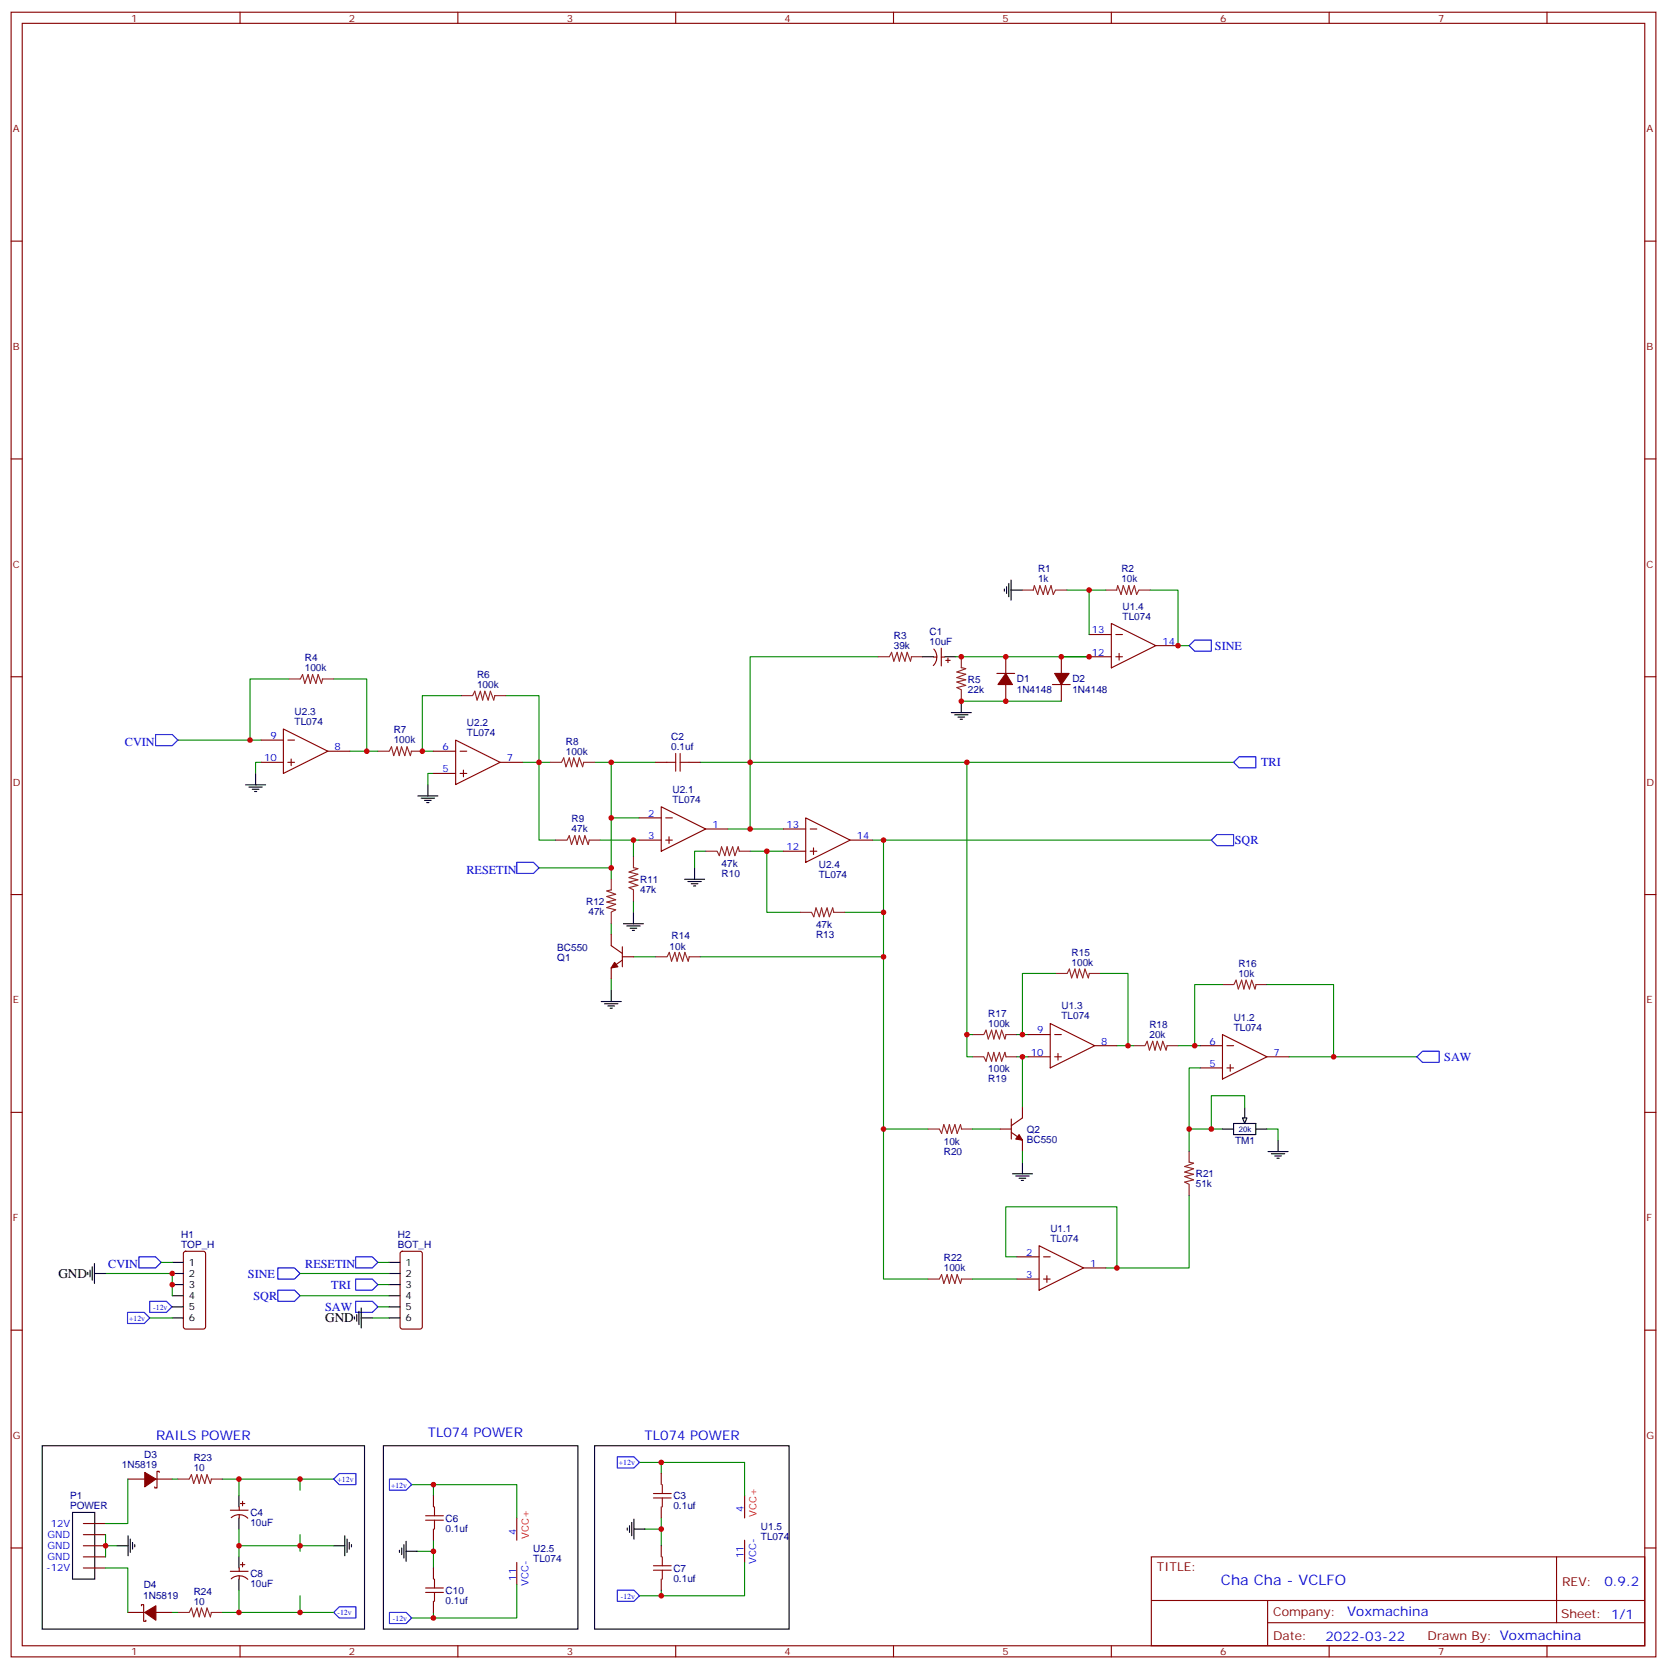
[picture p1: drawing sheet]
<svg xmlns="http://www.w3.org/2000/svg" width="529mm" height="530mm" viewBox="0 0 529 530" stroke-linecap="round" stroke-linejoin="round" font-family="sans-serif">
<g fill="none" stroke="#870000" stroke-width=".35">
<path d="M3.5 3.9h522.1v522.1h-522.1zM7.1 7.4h515v515.1h-515zM76.2 3.9v3.5M145.3 3.9v3.5M214.5 3.9v3.5M283.6 3.9v3.5M352.8 3.9v3.5M421.9 3.9v3.5M491.1 3.9v3.5M3.5 76.6h3.6M522.1 76.6h3.5M3.5 145.7h3.6"/>
<path d="M522.1 145.7h3.5M3.5 214.8h3.6M522.1 214.8h3.5M137.6 238.5h7M144.6 234.9l14.1 7.1-14.1 7.1zM146 238.5h2.2M137.6 245.5h7M146 245.5h2.2M147.1 244.5v2.1M158.7 242h7.1M208.1 242h3.6M218.7 242h3.5"/>
<path d="M255.8 259.6l14.1 7.1-14.1 7.1zM248.7 263.2h7.1M248.7 270.2h7.1M257.2 263.2h2.1M257.2 270.2h2.1M258.2 269.2v2.1M269.9 266.7h7M3.5 284h3.6M194 296.7v3.5l3.6 2.5M522.1 284h3.5M197.6 300.6v6.3M197.6 304.8l-3.6 2.5v3.5"/>
<path d="M197.6 303.7h3.5M381 339h7.1M381 332h7.1M388.1 328.4l14.1 7.1-14.1 7zM389.5 339h2.1M389.5 332h2.1M390.5 338v2.1M402.2 335.5h7M3.5 353.1h3.6M317.5 358.4h3.5M321 355.2v6.4M321 359.5l3.6 2.5v3.5"/>
<path d="M324.6 351.4v3.5l-3.6 2.5M522.1 353.1h3.5M3.5 422.3h3.6M522.1 422.3h3.5M137.6 474.8v3.6M209.9 467.8v3.5M209.9 478.4v3.5M236.4 474.8v7.1M3.5 491.4h3.6M137.6 485.4v3.6M137.6 497.8v3.5M164 481.9v7.1"/>
<path d="M164 496v7.1M209.9 490.7v3.5M236.4 489v7M365.5 494.2h156.6v28.3h-156.6zM494.1 494.3v20.8M522.1 491.4h3.5M137.6 508.4v3.5M209.9 501.3v3.5M365.5 508.1h156.5M402.4 515.1h119.6M402.4 508.1v14.1M76.2 522.5v3.5"/>
<path d="M145.3 522.5v3.5M214.5 522.5v3.5M283.6 522.5v3.5M352.8 522.5v3.5M421.9 522.5v3.5M491.1 522.5v3.5"/>
</g>
<g fill="none" stroke="#008700" stroke-width=".35">
<path d="M91.7 215.5h-12.3v19.4M105.8 215.5h10.6v23h-5.3M278.7 208.5h-40.6v33.5h153.5M56.4 234.9h26.5M116.4 238.5h3.5M146.4 220.8h-12.3v17.7h3.5M160.5 220.8h10.6v21.2h-5.3M82.9 242h-1.8v3.5M137.6 245.5h-1.8v3.6M174.6 242h-3.5v24.7h5.3M188.7 242h19.4M194 242v17.6h8.8"/>
<path d="M194 259.6v19.4M222.2 242h15.9v21.2h-7M306.9 242v86.4h1.8M190.5 266.7h12.3M201.1 266.7v5.3M224 270.2h-3.5v5.3M238.1 270.2h5.3M238.1 263.2h10.6M248.7 270.2h-5.3v19.4h10.6M276.9 266.7h3.6v22.9h-12.4M280.5 266.7h104M194 293.2v3.5"/>
<path d="M201.1 286.1v3.5M280.5 289.6v14.1h-58.3M194 310.8v3.5M201.1 303.7h7M280.5 303.7v54.7h14.1M335.1 309h-10.5v19.4M349.2 309h8.9v23h-3.6M388.1 312.6h-8.9v19.4M402.2 312.6h21.1v22.9h-14.1M306.9 328.4v7.1h1.8M322.8 328.4h3.5M322.8 335.5h3.5"/>
<path d="M324.6 335.5v15.9M358.1 332h1.7M373.9 332h7.1M381 339h-3.5v26.5M423.3 335.5h26.5M280.5 358.4v47.6h14.1M308.7 358.4h8.8M377.5 358.4h10.6M402.2 358.4h3.5v3.6M324.6 365.5v3.5M377.5 379.6v22.9h-23M322.8 399h-3.5v-15.9h35.2v19.4h-3.5"/>
<path d="M308.7 406h14.1M130.5 471.3h33.5v10.6M137.6 471.3v3.5M202.8 464.3h33.6v10.5M209.9 464.3v3.5M137.6 489v3.5h-5.3M137.6 492.5v5.3M209.9 481.9v3.5h-5.3M209.9 485.4v5.3M236.4 496v10.6h-33.6M137.6 511.9v1.7M164 503.1v10.5h-33.5"/>
<path d="M209.9 504.8v1.8"/>
</g>
<g fill="none" stroke="#000" stroke-width=".35">
<path d="M78 249.2h6.3M79 249.9h4.3M80.1 250.6h2.1M80.8 251.3h.7M81.1 245.6v3.6M132.6 252.7h6.4M133.7 253.4h4.2M134.8 254.1h2.1M135.5 254.8h.7M135.8 249.2v3.5M217.3 279.1h6.4M218.4 279.8h4.2"/>
<path d="M220.5 275.6v3.5M197.9 293.3h6.4M199 294h4.2M200 294.7h2.1M200.7 295.4h.7M201.1 289.7v3.6M219.4 280.6h2.1M220.1 281.3h.7M190.9 317.9h6.3M191.9 318.7h4.2M193 319.4h2.1M194 314.4v3.5"/>
<path d="M193.7 320.1h.7M388.1 358.4h3.5M391.6 356.7h7v3.5h-7zM395.1 351.7v3.5M398.6 358.4h3.6M321.4 372.6h6.3M322.4 373.3h4.3M323.5 374h2.1M324.2 374.7h.7M324.6 369.1v3.5M402.5 365.6h6.4M403.6 366.3h4.2"/>
<path d="M404.6 367h2.2M405.3 367.7h.7M405.7 362v3.6M121.7 459h61.7v58.2h-61.7zM188.7 459h61.8v58.2h-61.8zM126.8 492.1v.7M127.5 491.4v2.1M128.2 490.4v4.2M128.9 492.5h3.5M128.9 489.3v6.4M199.1 485.1v.7M199.8 484.4v2.1"/>
<path d="M200.5 483.3v4.2M201.2 485.4h3.6M201.2 482.2v6.4"/>
</g>
<g fill="none" stroke="#8c2424" stroke-width=".35">
<path d="M91.7 215.5h3.5M95.3 215.5l.7-1.4 .8 2.9 1-2.9 .7 2.9 .7-2.9 1.1 2.9 .7-2.9 1 2.9 .4-1.5M102.3 215.5h3.5M119.9 238.5h3.6M123.6 238.5l.7-1.4 .7 2.8 1-2.8 .7 2.8 .7-2.8 1.1 2.8 .7-2.8 1.1 2.8 .3-1.4M130.5 238.5h3.6M146.4 220.8h3.5M150 220.8l.7-1.4 .7 2.8 1.1-2.8 .7 2.8 .7-2.8 1.1 2.8 .7-2.8 1 2.8 .4-1.4M157 220.8h3.5M174.6 242h3.6M178.2 242l.8-1.4 .7 2.8 1-2.8 .7 2.8 .7-2.8 1.1 2.8 .7-2.8 1 2.8 .4-1.4M185.2 242h3.5"/>
<path d="M176.4 266.7h3.5M180 266.7l.7-1.4 .7 2.8 1.1-2.8 .7 2.8 .7-2.8 1 2.8 .8-2.8 1 2.8 .4-1.4M187 266.7h3.5M194 279v3.6M201.1 275.4l1.4 .4-2.8 1 2.8 .7-2.8 1.1 2.8 .7-2.8 .7 2.8 1.1-2.8 .7 1.4 .7M201.1 272v3.5M224 270.2h3.5M227.6 270.2l.7 1.4 .7-2.8 1.1 2.8 .7-2.8 .7 2.8 1.1-2.8 .7 2.8 1-2.8 .4 1.4M234.6 270.2h3.5M194 282.5l-1.4 .3 2.8 1.1-2.8 .7 2.8 1.1-2.8 .7 2.8 .7-2.8 1 2.8 .7-1.4 .7M194 289.6v3.6M201.1 282.6v3.5"/>
<path d="M254 289.6h3.5M257.6 289.6l.7 1.4 .7-2.8 1.1 2.8 .7-2.8 .7 2.8 1.1-2.8 .7 2.8 1-2.8 .4 1.4M264.6 289.6h3.5M208.1 303.7h3.6M211.8 303.7l.7-1.4 .7 2.9 1-2.9 .7 2.9 .7-2.9 1.1 2.9 .7-2.9 1.1 2.9 .3-1.5M218.7 303.7h3.5M335.1 309h3.6M338.8 309l.7-1.4 .7 2.8 1-2.8 .7 2.8 .7-2.8 1.1 2.8 .7-2.8 1.1 2.8 .3-1.4M345.7 309h3.5M388.1 312.6h3.5M391.7 312.6l.7-1.5 .7 2.9 1-2.9 .8 2.9 .7-2.9 1 2.9 .7-2.9 1.1 2.9 .3-1.4M398.6 312.6h3.6"/>
<path d="M308.7 328.4h3.5M308.7 335.5h3.5M312.3 328.4l.7-1.4 .7 2.8 1.1-2.8 .7 2.8 .7-2.8 1 2.8 .7-2.8 1.1 2.8 .4-1.4M312.3 335.5l.7 1.4 .7-2.8 1.1 2.8 .7-2.8 .7 2.8 1-2.8 .7 2.8 1.1-2.8 .4 1.4M319.3 328.4h3.5M319.3 335.5h3.5M359.8 332h3.6M363.5 332l.7-1.4 .7 2.8 1-2.8 .7 2.8 .7-2.8 1.1 2.8 .7-2.8 1.1 2.8 .3-1.4M370.4 332h3.5M294.6 358.4h3.5M298.2 358.4l.7 1.4 .7-2.8 1.1 2.8 .7-2.8 .7 2.8 1-2.8 .7 2.8 1.1-2.8 .3 1.4M305.2 358.4h3.5"/>
<path d="M377.5 368.9l1.4 .4-2.8 1 2.8 .7-2.8 1.1 2.8 .7-2.8 .7 2.8 1.1-2.8 .7 1.4 .7M377.5 365.5v3.5M377.5 376.1v3.5M294.6 406h3.5M298.2 406l.7-1.4 .7 2.9 1.1-2.9 .7 2.9 .7-2.9 1 2.9 .7-2.9 1.1 2.9 .3-1.5M305.2 406h3.5"/>
</g>
<g fill="#870000" stroke="#870000" stroke-width=".35">
<path d="M195.1 305.5l1 1.4-2.1 .4z"/>
<path d="M323.5 360.2l1.1 1.8-2.2-.4z"/>
</g>
<g fill="none" stroke="#a10000" stroke-width=".35">
<path d="M214.5 239.2v5.6M215.9 239.2v5.6M211.7 242h2.8M215.9 242h2.8M137.9 478.4v2.8M207.4 475.5h5.7M207.4 474.1h5.7M210.2 471.3v2.8M210.2 475.5v2.9M135.1 482.6h5.6M135.1 481.2h5.6M137.9 482.6v2.8"/>
<path d="M207.4 498.5h5.7M207.4 497.1h5.7M210.2 494.2v2.9M210.2 498.5v2.8M135.1 505.5h5.6M135.1 504.1h5.6M137.9 501.3v2.8M137.9 505.5v2.9"/>
</g>
<path d="M123.6 469.5h5.3l1.8 1.8-1.8 1.8h-5.3zM195.9 462.5h5.3l1.8 1.8-1.8 1.7h-5.3zM123.6 511.9h5.3l1.8 1.7-1.8 1.8h-5.3zM195.9 504.8h5.3l1.8 1.8-1.8 1.8h-5.3z" fill="none" stroke="#00f" stroke-width=".35"/>
<path d="M394.4 354.9h1.4l-.7 1.8z" fill="#f0f0f0" stroke="#000" stroke-width=".35"/>
<g fill="none" stroke="#008700" stroke-width=".35">
<path d="M338.7 187.3h7M351 187.3h-5.3v14.1M365.1 187.3h8.8v17.7h3.6M303.4 208.5h42.3M305.2 222.6h31.7M171.1 275.5h22.9M395.1 351.7v-3.9h-10.6v10.6M33.5 404.3h21.2v7M47.6 418.4h7.1M51.2 400.8h3.5M95.2 404.3h28.3M95.2 411.3h28.3"/>
<path d="M118.2 418.4h5.3M119.9 400.8h3.6M119.9 407.8h3.6M119.9 414.9h3.6M40.6 469.5v14.2h-7.1M54.7 469.5h1.7M70.6 469.5h35.2M75.8 469.5v5.3M95.2 469.5v3.6M33.5 487.2v7M33.5 497.8h7.1v14.1M33.5 490.7h3.5"/>
<path d="M75.8 490.7h30M75.8 485.4v8.8M95.2 487.2v5.3M54.7 511.9h1.7M75.8 504.8v7.1h-5.2M95.2 506.6v5.3h-19.4M95.2 511.9h10.6"/>
</g>
<g fill="none" stroke="#000" stroke-width=".35">
<path d="M318.8 187v.7M319.5 186.3v2.1M320.2 185.2v4.2M320.9 187.3h3.6M320.9 184.1v6.4M292.8 208.5h3.5M299.9 208.5h3.5M302 226.2h6.3M303 226.9h4.3M304.1 227.6h2.1M304.8 228.3h.7M305.2 222.7v3.5"/>
<path d="M27.9 403.9v.7M28.6 403.2v2.1M29.3 402.2v4.2M30 404.3h3.5M30 401.1v6.4M54.7 400.8h3.5M54.7 404.3h3.5M54.7 407.8h3.5M54.7 411.3h3.5M54.7 414.9h3.5M54.7 418.4h3.5M112.5 418v.7"/>
<path d="M113.2 417.3v2.2M113.9 416.3v4.2M114.7 418.4h3.5M114.7 415.2v6.4M123.5 400.8h3.5M123.5 404.3h3.5M123.5 407.8h3.5M123.5 411.3h3.5M123.5 414.9h3.5M123.5 418.4h3.5M13.4 459h102.3v58.2h-102.3zM75.8 474.8v3.6"/>
<path d="M23 480.1h7.1v21.2h-7.1zM37.1 490.7h3.6M40.7 487.5v6.4M41.4 488.6v4.2M42.1 489.7v2.1M42.8 490.4v.7M75.8 481.9v3.5M75.8 494.2v3.6M105.9 490.7h3.6M109.5 487.5v6.4M110.2 488.6v4.2M110.9 489.7v2.1"/>
<path d="M111.6 490.4v.7M75.8 501.3v3.5"/>
</g>
<g fill="none" stroke="#870000" stroke-width=".35">
<path d="M352.8 197.9l14.1 7.1-14.1 7zM296.3 208.6h1.1M296.4 206a3.8 3.8 0 0 1-.1 5.3M298.8 205.8v5.6M298.8 208.6h1.1M300.2 209.6h1.4M300.9 208.9v1.4M316.4 213.8h5.7M319.3 208.5v5.3M319.3 217.3v5.3M334.1 217.3h5.6M336.9 208.5v5.3"/>
<path d="M336.9 217.3v5.3M345.7 201.4h7.1M345.7 208.5h7.1M354.2 201.4h2.1M354.2 208.5h2.1M355.2 207.4v2.1M366.9 205h7M82.9 234.9h7.1M90 231.4l14.1 7.1-14.1 7zM91.4 234.9h2.1M104.1 238.5h7M82.9 242h7.1"/>
<path d="M91.4 242h2.1M92.4 240.9v2.2M202.8 259.6h7.1M209.9 256.1l14.1 7.1-14.1 7zM211.3 259.6h2.1M202.8 266.7h7.1M211.3 266.7h2.1M212.4 265.6v2.2M224 263.2h7.1M326.3 335.5h7.1M326.3 328.4h7.1M333.4 324.9l14.1 7.1-14.1 7z"/>
<path d="M334.8 335.5h2.1M334.8 328.4h2.1M335.8 334.4v2.1M347.5 332h7M58.4 397.4l.5-.2h5.7l.6 .5 .1 23.5-.5 .7h-5.9l-.6-.4-.1-23.6zM127.2 397.4l.5-.2h5.6l.7 .5 .1 23.5-.5 .7h-5.9l-.6-.4-.1-23.6zM322.8 399h7M329.8 395.5l14.2 7-14.2 7.1zM331.3 399h2.1M322.8 406h7M331.3 406h2.1M332.3 405v2.1"/>
<path d="M344 402.5h7M40.6 469.5h5.3M49.4 469.5h5.3M50.5 467.4v-.3h-.7v5.3h-.7v-.4M73.1 479.4h5.7M75.9 478.4v1M76.3 477.3h1.4M77 476.6v1.4M26.5 483.7h7M26.5 487.2h7M26.5 490.7h7M26.5 494.2h7"/>
<path d="M26.5 497.8h7M73.1 498.8h5.7M73.4 481.8a3.8 3.8 0 0 1 5.2 .2M75.9 480.8v1.1M75.9 497.8v1M76.3 496.7h1.4M77 496v1.4M40.6 511.9h5.3M44.9 509.8v-.4h.7v5.3h.7v-.3M49.4 511.9h5.3M73.4 501.2a3.8 3.8 0 0 1 5.2 .2M75.9 500.2v1.1"/>
</g>
<g fill="#870000" stroke="#870000" stroke-width=".35">
<path d="M46 467.4l3.5 2.1-3.5 2.5z"/>
<path d="M46 511.9l3.5-2.1v4.6z"/>
<path d="M319.3 213.8l2.1 3.5h-4.6z"/>
<path d="M334.8 213.8h4.6l-2.5 3.5z"/>
</g>
<g fill="none" stroke="#00f" stroke-width=".35">
<path d="M377.5 205l1.7-1.8h5.3v3.5h-5.3zM49.4 233.2h5.3l1.7 1.7-1.7 1.8h-5.3zM393.3 240.2h5.3v3.6h-5.3l-1.7-1.8zM164 273.8h5.3l1.8 1.7-1.8 1.8h-5.3zM384.5 266.7l1.8-1.8h5.3v3.6h-5.3zM449.8 335.5l1.8-1.8h5.2v3.6h-5.2zM44.1 399h5.3l1.8 1.8-1.8 1.7h-5.3zM112.9 399h5.3l1.7 1.8-1.7 1.7h-5.3zM40.5 416.6h5.3l1.7 1.8-1.7 1.8h-5.3zM47.5 413.1h5.3l1.8 1.8-1.8 1.7h-5.3zM88.2 402.5h5.3l1.7 1.8-1.7 1.7h-5.3zM88.2 409.6h5.3l1.7 1.7-1.7 1.8h-5.3z"/>
<path d="M112.9 406h5.3l1.7 1.8-1.7 1.8h-5.3zM112.9 413.1h5.3l1.7 1.8-1.7 1.7h-5.3zM107.7 467.8h5.3v3.5h-5.3l-1.8-1.8zM105.9 511.9l1.8-1.8h5.3v3.5h-5.3z"/>
</g>
<g fill="none" stroke="#8c2424" stroke-width=".35">
<path d="M324.6 187.3h3.5M328 187.3l.3-1.4 1.1 2.8 .7-2.8 1.1 2.8 .7-2.8 .7 2.8 1-2.8 .7 2.8 .7-1.4M335.1 187.3h3.6M351 187.3h3.5M354.4 187.3l.4-1.4 1.1 2.8 .7-2.8 1 2.8 .7-2.8 .7 2.8 1.1-2.8 .7 2.8 .7-1.4M361.6 187.3h3.5M278.7 208.5h3.5M282.3 208.5l.7-1.4 .7 2.8 1.1-2.8 .7 2.8 .7-2.8 1.1 2.8 .7-2.8 1 2.8 .4-1.4M289.3 208.5h3.5M305.2 211.9l1.4 .4-2.9 1 2.9 .7-2.9 1.1 2.9 .7-2.9 .7 2.9 1.1-2.9 .7 1.5 .7M305.2 208.5v3.5M305.2 219.1v3.5"/>
<path d="M56.4 469.5h3.6M60.1 469.5l.7-1.4 .7 2.9 1-2.9 .7 2.9 .7-2.9 1.1 2.9 .7-2.9 1.1 2.9 .3-1.5M67 469.5h3.6M56.4 511.9h3.6M60.1 511.9l.7-1.4 .7 2.8 1-2.8 .7 2.8 .7-2.8 1.1 2.8 .7-2.8 1.1 2.8 .3-1.4M67 511.9h3.6"/>
</g>
<g fill="#c00">
<circle cx="194" cy="259.6" r=".88"/>
<circle cx="280.5" cy="289.6" r=".88"/>
<circle cx="280.5" cy="266.7" r=".88"/>
<circle cx="243.4" cy="270.2" r=".88"/>
<circle cx="238.1" cy="263.2" r=".88"/>
<circle cx="201.1" cy="266.7" r=".88"/>
<circle cx="194" cy="242" r=".88"/>
<circle cx="171.1" cy="242" r=".88"/>
<circle cx="134.1" cy="238.5" r=".88"/>
<circle cx="79.4" cy="234.9" r=".88"/>
<circle cx="137.6" cy="492.5" r=".88"/>
<circle cx="137.6" cy="513.6" r=".88"/>
<circle cx="137.6" cy="471.3" r=".88"/>
<circle cx="116.4" cy="238.5" r=".88"/>
<circle cx="238.1" cy="242" r=".88"/>
<circle cx="209.9" cy="485.4" r=".88"/>
<circle cx="209.9" cy="506.6" r=".88"/>
<circle cx="209.9" cy="464.3" r=".88"/>
<circle cx="306.9" cy="242" r=".88"/>
<circle cx="306.9" cy="328.4" r=".88"/>
<circle cx="324.6" cy="328.4" r=".88"/>
<circle cx="324.6" cy="335.5" r=".88"/>
<circle cx="280.5" cy="303.7" r=".88"/>
<circle cx="280.5" cy="358.4" r=".88"/>
<circle cx="379.2" cy="332" r=".88"/>
<circle cx="423.3" cy="335.5" r=".88"/>
<circle cx="354.5" cy="402.5" r=".88"/>
<circle cx="377.5" cy="358.4" r=".88"/>
<circle cx="384.5" cy="358.4" r=".88"/>
<circle cx="33.5" cy="490.7" r=".88"/>
<circle cx="75.8" cy="469.5" r=".88"/>
<circle cx="75.8" cy="511.9" r=".88"/>
<circle cx="95.3" cy="490.7" r=".88"/>
<circle cx="75.8" cy="490.7" r=".88"/>
<circle cx="95.3" cy="511.9" r=".88"/>
<circle cx="95.3" cy="469.5" r=".88"/>
<circle cx="194" cy="275.5" r=".88"/>
<circle cx="54.7" cy="407.8" r=".88"/>
<circle cx="54.7" cy="404.3" r=".88"/>
<circle cx="305.2" cy="208.5" r=".88"/>
<circle cx="319.3" cy="208.5" r=".88"/>
<circle cx="305.2" cy="222.6" r=".88"/>
<circle cx="319.3" cy="222.6" r=".88"/>
<circle cx="336.9" cy="208.5" r=".88"/>
<circle cx="345.7" cy="208.5" r=".88"/>
<circle cx="373.9" cy="205" r=".88"/>
<circle cx="345.7" cy="187.3" r=".88"/>
<circle cx="358.1" cy="332" r=".88"/>
</g>
<text font-size="4.6" fill="#00f" x="387.6" y="503.3">Cha Cha - VCLFO</text>
<g font-size="4.2">
<text x="18.5" y="405.7">GND</text>
<text x="103.2" y="419.8">GND</text>
</g>
<g font-size="4.2" fill="#00f">
<text x="49.5" y="457.2">RAILS POWER</text>
<text x="135.8" y="456.3">TL074 POWER</text>
<text x="204.6" y="457.2">TL074 POWER</text>
<text x="509.3" y="503.5">0.9.2</text>
<text x="427.7" y="513.1">Voxmachina</text>
<text x="420.7" y="520.9">2022-03-22</text>
</g>
<g font-size="3.9" fill="#00f">
<text x="385.7" y="206.2">SINE</text>
<text x="39.7" y="236.8">CVIN</text>
<text x="400.3" y="243.2">TRI</text>
<text x="392" y="267.9">SQR</text>
<text x="148" y="277.4">RESETIN</text>
<text x="458.5" y="336.7">SAW</text>
<text x="34.4" y="402.6">CVIN</text>
<text x="78.7" y="405.6">SINE</text>
<text x="96.9" y="402.6">RESETIN</text>
<text x="80.5" y="412.7">SQR</text>
<text x="105.2" y="409.1">TRI</text>
<text x="103.2" y="416.2">SAW</text>
</g>
<g font-size="3.9" fill="#800">
<text x="367.2" y="498.8">TITLE:</text>
<text x="495.9" y="503.5">REV:</text>
<text x="404.1" y="513">Company:</text>
<text x="495.5" y="513.6">Sheet: 1/1</text>
<text x="404.1" y="520.7">Date:</text>
<text x="453.2" y="520.8">Drawn By: Voxmachina</text>
</g>
<g font-size="3.2" fill="#800">
<text x="41.6" y="6.9">1</text>
<text x="110.8" y="6.9">2</text>
<text x="179.9" y="6.9">3</text>
<text x="249.1" y="6.9">4</text>
<text x="318.2" y="6.9">5</text>
<text x="387.3" y="6.9">6</text>
<text x="456.5" y="6.9">7</text>
<text x="4.1" y="42">A</text>
<text x="522.6" y="42">A</text>
<text x="4.1" y="111.1">B</text>
<text x="522.6" y="111.1">B</text>
<text x="4.1" y="180.3">C</text>
<text x="522.6" y="180.3">C</text>
<text x="4.1" y="249.4">D</text>
<text x="522.6" y="249.4">D</text>
<text x="4.1" y="318.6">E</text>
<text x="522.6" y="318.6">E</text>
<text x="4.1" y="387.7">F</text>
<text x="522.6" y="387.7">F</text>
<text x="4.1" y="456.8">G</text>
<text x="522.6" y="456.8">G</text>
<text x="41.6" y="525.5">1</text>
<text x="110.8" y="525.5">2</text>
<text x="179.9" y="525.5">3</text>
<text x="249.1" y="525.5">4</text>
<text x="318.2" y="525.5">5</text>
<text x="387.3" y="525.5">6</text>
<text x="456.5" y="525.5">7</text>
</g>
<g font-size="3.2" fill="#000080">
<text x="329.5" y="184.9">1k</text>
<text x="329.5" y="181.6">R1</text>
<text x="356" y="184.9">10k</text>
<text x="356" y="181.6">R2</text>
<text x="356.4" y="196.7">TL074</text>
<text x="356.4" y="193.6">U1.4</text>
<text x="283.7" y="202.8">R3</text>
<text x="295.1" y="201.5">C1</text>
<text x="96.8" y="209.9">R4</text>
<text x="283.7" y="206">39k</text>
<text x="295.1" y="204.7">10uF</text>
<text x="96.8" y="213.1">100k</text>
<text x="151.4" y="215.2">R6</text>
<text x="151.4" y="218.4">100k</text>
<text x="307.3" y="219.9">22k</text>
<text x="307.3" y="216.7">R5</text>
<text x="322.8" y="219.9">1N4148</text>
<text x="322.8" y="216.7">D1</text>
<text x="340.4" y="219.9">1N4148</text>
<text x="340.4" y="216.7">D2</text>
<text x="93.5" y="227.1">U2.3</text>
<text x="93.5" y="230.2">TL074</text>
<text x="125" y="232.8">R7</text>
<text x="148.2" y="233.8">TL074</text>
<text x="148.2" y="230.6">U2.2</text>
<text x="125" y="236">100k</text>
<text x="179.7" y="239.5">100k</text>
<text x="179.7" y="236.4">R8</text>
<text x="213.1" y="238.1">0.1uf</text>
<text x="213.1" y="235.1">C2</text>
<text x="213.5" y="251.8">U2.1</text>
<text x="213.5" y="254.9">TL074</text>
<text x="181.4" y="261.1">R9</text>
<text x="181.4" y="264.2">47k</text>
<text x="229.1" y="275.2">47k</text>
<text x="259.9" y="275.4">U2.4</text>
<text x="203.2" y="280.2">R11</text>
<text x="229.1" y="278.3">R10</text>
<text x="259.9" y="278.6">TL074</text>
<text x="186.1" y="287.2">R12</text>
<text x="203.2" y="283.4">47k</text>
<text x="186.8" y="290.4">47k</text>
<text x="213.2" y="298.1">R14</text>
<text x="259" y="294.6">47k</text>
<text x="259" y="297.7">R13</text>
<text x="176.9" y="301.9">BC550</text>
<text x="176.9" y="305.1">Q1</text>
<text x="212.5" y="301.4">10k</text>
<text x="340.2" y="303.4">R15</text>
<text x="340.2" y="306.6">100k</text>
<text x="393.1" y="310.1">10k</text>
<text x="393.1" y="306.9">R16</text>
<text x="313.7" y="322.8">R17</text>
<text x="337" y="323.6">TL074</text>
<text x="337" y="320.4">U1.3</text>
<text x="391.6" y="324">U1.2</text>
<text x="313.7" y="326">100k</text>
<text x="364.9" y="329.5">20k</text>
<text x="364.9" y="326.3">R18</text>
<text x="391.6" y="327.2">TL074</text>
<text x="313.7" y="340.4">100k</text>
<text x="313.7" y="343.6">R19</text>
<text x="326" y="359.5">Q2</text>
<text x="299.6" y="363.4">10k</text>
<text x="326" y="362.7">BC550</text>
<text x="392.1" y="363.2">TM1</text>
<text x="299.6" y="366.5">R20</text>
<text x="379.6" y="376.9">51k</text>
<text x="379.6" y="373.7">R21</text>
<text x="57.5" y="393">H1</text>
<text x="126.3" y="393">H2</text>
<text x="333.4" y="394.2">TL074</text>
<text x="333.4" y="391">U1.1</text>
<text x="57.5" y="396.2">TOP_H</text>
<text x="126.3" y="396.2">BOT_H</text>
<text x="299.6" y="400.4">R22</text>
<text x="299.6" y="403.6">100k</text>
<text x="38.7" y="466">1N5819</text>
<text x="45.8" y="462.8">D3</text>
<text x="61.5" y="467.1">10</text>
<text x="61.5" y="463.9">R23</text>
<text x="22.2" y="479.1">POWER</text>
<text x="22.2" y="475.9">P1</text>
<text x="213.8" y="479.1">0.1uf</text>
<text x="213.8" y="476">C3</text>
<text x="79.5" y="484.5">10uF</text>
<text x="79.5" y="481.3">C4</text>
<text x="141.5" y="483">C6</text>
<text x="241.6" y="485.6">U1.5</text>
<text x="141.5" y="486.2">0.1uf</text>
<text x="241.6" y="488.8">TL074</text>
<text x="169.3" y="495.9">TL074</text>
<text x="169.3" y="492.8">U2.5</text>
<text x="79.5" y="503.8">10uF</text>
<text x="79.5" y="500.7">C8</text>
<text x="213.8" y="502.1">0.1uf</text>
<text x="213.8" y="498.9">C7</text>
<text x="45.5" y="507.7">1N5819</text>
<text x="45.6" y="504.2">D4</text>
<text x="61.5" y="509.4">10</text>
<text x="61.5" y="506.2">R24</text>
<text x="141.5" y="509.1">0.1uf</text>
<text x="141.5" y="505.9">C10</text>
</g>
<g font-size="3.2" fill="#00f">
<text x="346.6" y="201.1">13</text>
<text x="346.6" y="208.1">12</text>
<text x="369" y="204.6">14</text>
<text x="85.8" y="234.6">9</text>
<text x="106.2" y="238.1">8</text>
<text x="140.5" y="238.1">6</text>
<text x="83.8" y="241.7">10</text>
<text x="140.5" y="245.2">5</text>
<text x="160.9" y="241.7">7</text>
<text x="205.8" y="259.3">2</text>
<text x="226.1" y="262.8">1</text>
<text x="249.6" y="262.8">13</text>
<text x="205.8" y="266.3">3</text>
<text x="249.6" y="269.9">12</text>
<text x="272" y="266.3">14</text>
<text x="329.2" y="328.1">9</text>
<text x="327.2" y="335.1">10</text>
<text x="349.6" y="331.6">8</text>
<text x="383.9" y="331.6">6</text>
<text x="404.3" y="335.1">7</text>
<text x="383.9" y="338.7">5</text>
<text x="325.7" y="398.6">2</text>
<text x="325.7" y="405.7">3</text>
<text x="346.1" y="402.2">1</text>
<text x="16.1" y="484.7">12V</text>
<text x="236" y="480.1" transform="rotate(-90 236 480.1)">4</text>
<text x="15" y="488.2">GND</text>
<text x="15" y="491.8">GND</text>
<text x="163.8" y="487.2" transform="rotate(-90 163.8 487.2)">4</text>
<text x="15" y="495.3">GND</text>
<text x="236" y="494.7" transform="rotate(-90 236 494.7)">11</text>
<text x="240" y="496.4" transform="rotate(-90 240 496.4)">VCC-</text>
<text x="14.7" y="498.8">-12V</text>
<text x="163.8" y="501.8" transform="rotate(-90 163.8 501.8)">11</text>
<text x="167.8" y="503.4" transform="rotate(-90 167.8 503.4)">VCC-</text>
</g>
<g font-size="3.2">
<text x="60" y="401.8">1</text>
<text x="128.8" y="401.8">1</text>
<text x="60" y="405.3">2</text>
<text x="128.8" y="405.3">2</text>
<text x="60" y="408.9">3</text>
<text x="60" y="412.4">4</text>
<text x="128.8" y="408.9">3</text>
<text x="128.8" y="412.4">4</text>
<text x="60" y="415.9">5</text>
<text x="60" y="419.5">6</text>
<text x="128.8" y="415.9">5</text>
<text x="128.8" y="419.5">6</text>
</g>
<g font-size="3.2" fill="#f00">
<text x="240.1" y="481.6" transform="rotate(-90 240.1 481.6)">VCC+</text>
<text x="167.9" y="488.6" transform="rotate(-90 167.9 488.6)">VCC+</text>
</g>
<text font-size="2.5" fill="#000080" x="393.2" y="359.4">20k</text>
<g font-size="2.5" fill="#00f">
<text x="41" y="419.3">+12v</text>
<text x="48.6" y="415.8">-12v</text>
<text x="196.5" y="465.2">+12v</text>
<text x="107.1" y="470.4">+12v</text>
<text x="124.1" y="472.2">+12v</text>
<text x="197.1" y="507.5">-12v</text>
<text x="107.1" y="512.7">-12v</text>
<text x="124.7" y="514.6">-12v</text>
</g>
</svg>
